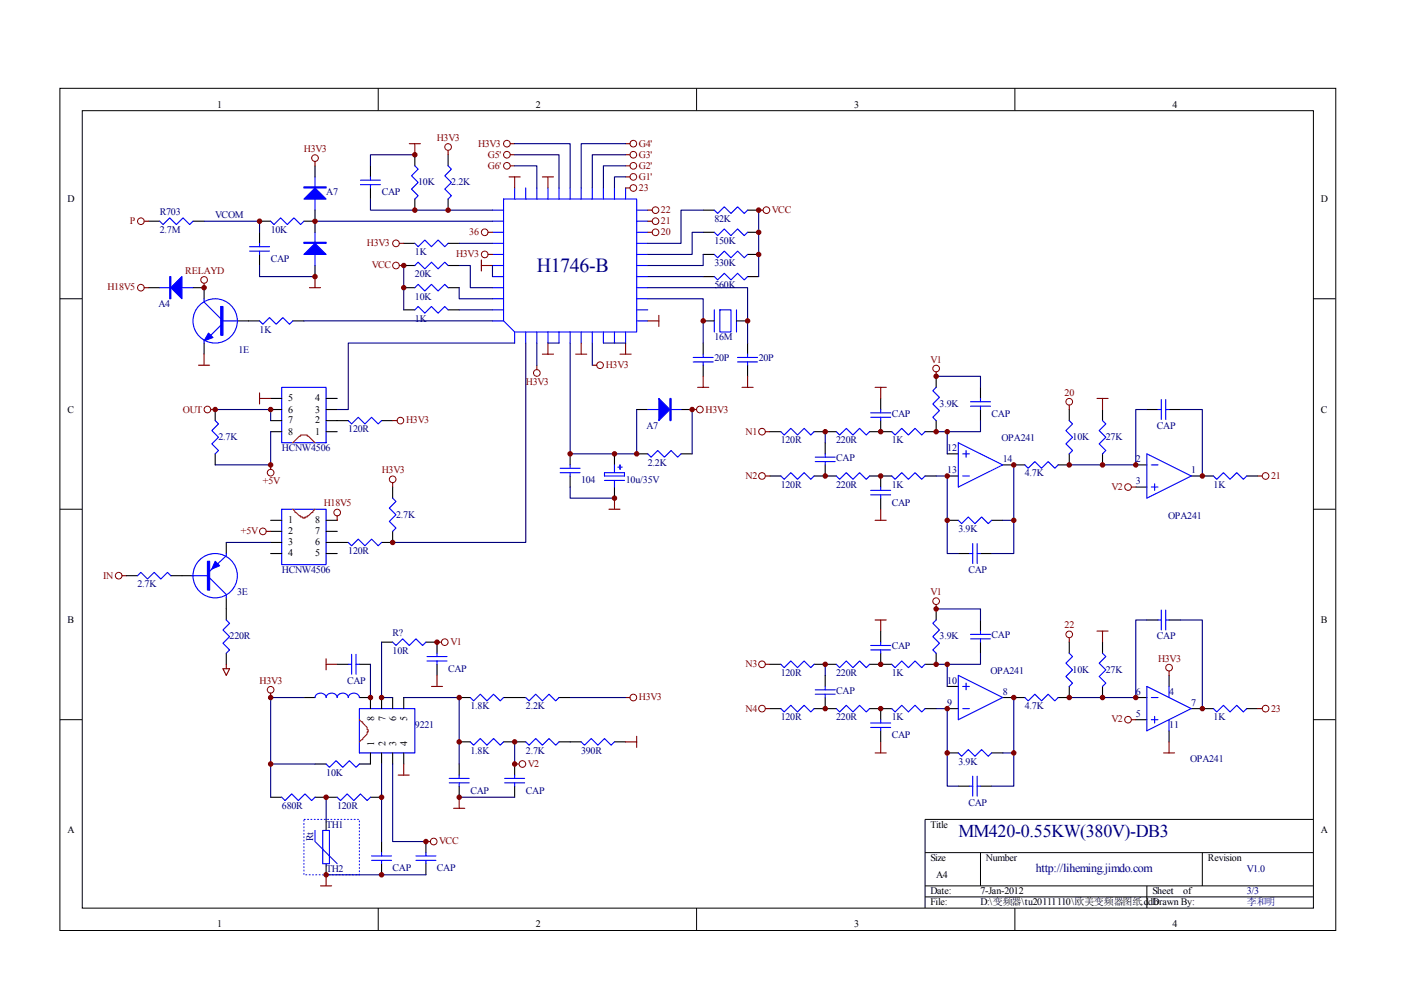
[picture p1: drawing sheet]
<svg xmlns="http://www.w3.org/2000/svg" width="297mm" height="210mm" viewBox="0 0 297 210" stroke-linecap="round" stroke-linejoin="round" font-family="sans-serif">
<g fill="none" stroke="#000" stroke-width=".21">
<path d="M12.7 18.7h270.5v178.6h-270.5zM80.2 18.7v4.7M147.7 18.7v4.7M215.2 18.7v4.7M17.4 23.5h261.1v169h-261.1zM12.7 63.3h4.7M278.4 63.3h4.7M12.7 108h4.7M278.4 108h4.7M12.7 152.6h4.7M278.4 152.6h4.7M278.4 173.7h-82.3v18.8"/>
<path d="M80.2 192.5v4.7M147.7 192.5v4.7M196.1 180.8h82.3M196.1 187.8h82.3M196.1 190.2h82.3M207.9 180.8v7M215.2 192.5v4.7M243.2 187.8v4.7M254.9 180.8v7"/>
</g>
<g fill="none" stroke="#00f" stroke-width=".23">
<path d="M66.8 37.5v7.1M76.4 38.2h4.3M76.4 39.2h4.3M78.5 37.5v.7M78.5 39.2v.7M88 35.2l.7 .7-1.5 1.4 1.5 1.4-1.5 1.4 1.5 1.4-.7 .7M95 35.2l.7 .7-1.4 1.4 1.4 1.4-1.4 1.4 1.4 1.4-.7 .7M109.1 39.9v2.3M111.5 39.9v2.3M113.8 39.9v2.3M116.2 39.9v2.3M118.5 39.9v2.3"/>
<path d="M120.9 39.9v2.3M123.2 39.9v2.3M125.6 39.9v2.3M127.9 39.9v2.3M130.3 39.9v2.3M132.6 39.9v2.3M33.9 46.9l.7 .7 1.4-1.4 1.4 1.4 1.4-1.4 1.4 1.4 .7-.7M52.9 52.3h4.2M52.9 53.2h4.2M55 51.6v.7M55 53.2v.7M57.4 46.9l.7 .7 1.4-1.4 1.4 1.4 1.4-1.4 1.4 1.4 .7-.7"/>
<path d="M66.8 49.3v7M88 56.3l.7-.7 1.4 1.4 1.4-1.4 1.4 1.4 1.4-1.4 .7 .7M88 51.6l.7 .7 1.4-1.4 1.4 1.4 1.4-1.4 1.4 1.4 .7-.7M104.4 44.6h2.4M104.4 46.9h2.4M104.4 49.3h2.4M104.4 51.6h2.4M104.4 53.9h2.4M104.4 56.3h2.4M104.4 58.6h2.4M106.8 42.2h28.2v28.2h-25.9l-2.3-2.4zM135 44.6h2.3"/>
<path d="M135 46.9h2.3M135 49.3h2.3M135 51.6h2.3M135 53.9h2.3M135 56.3h2.3M135 58.6h2.3M151.4 58.6l.8 .7 1.4-1.4 1.4 1.4 1.4-1.4 1.4 1.4 .7-.7M151.4 53.9l.8 .8 1.4-1.5 1.4 1.5 1.4-1.5 1.4 1.5 .7-.8M151.4 49.3l.8 .7 1.4-1.5 1.4 1.5 1.4-1.5 1.4 1.5 .7-.7M151.4 44.6l.8 .7 1.4-1.4 1.4 1.4 1.4-1.4 1.4 1.4 .7-.7M33.9 61h7M43.3 63.3v.7l3.5 3.6"/>
<path d="M43.3 72.3v.4M46.8 68h3.5M46.8 69l-2.1 2.1M55 68l.7 .7 1.4-1.4 1.5 1.4 1.4-1.4 1.4 1.4 .7-.7M88 61l.7-.7 1.4 1.4 1.4-1.4 1.4 1.4 1.4-1.4 .7 .7M88 65.7l.7-.7 1.4 1.4 1.4-1.4 1.4 1.4 1.4-1.4 .7 .7M104.4 61h2.4M104.4 63.3h2.4M104.4 65.7h2.4M104.4 68h2.4M109.1 70.4v2.3M111.5 70.4v2.3"/>
<path d="M113.8 70.4v2.3M116.2 70.4v2.3M118.5 70.4v2.3M120.9 70.4v2.3M123.2 70.4v2.3M125.6 70.4v2.3M127.9 70.4v2.3M130.3 70.4v2.3M132.6 70.4v2.3M135 61h2.3M135 63.3h2.3M135 65.7h2.3"/>
<path d="M135 68h2.3M147 76.7h4.2M147 75.8h4.2M149.1 75.1v.7M149.1 76.7v.7M151.4 65.7v4.7M152.6 65.7h2.4v4.7h-2.4zM156.2 65.7v4.7M156.4 76.7h4.2M156.4 75.8h4.2M158.5 75.1v.7M158.5 76.7v.7"/>
<path d="M45.6 89.2l.7 .7-1.4 1.4 1.4 1.4-1.4 1.4 1.4 1.4-.7 .7M59.7 82.1h9.4v11.8h-9.4zM73.8 89.2l.7 .7 1.5-1.4 1.4 1.4 1.4-1.4 1.4 1.4 .7-.7M118.8 99.3h4.2M120.9 98.6v.7M130.3 98.6v1.6M131 99h.9M131.5 98.6v.9M137.3 96.2l.7 .7 1.5-1.4 1.4 1.4 1.4-1.4 1.4 1.4 .7-.7M137.3 86.8h7.1M165.6 91.5l.7 .7 1.4-1.4 1.4 1.4 1.4-1.4 1.4 1.4 .7-.7M172.8 96.9h4.3"/>
<path d="M172.8 97.9h4.3M175 96.2v.7M175 97.9v.7M177.3 91.5l.7 .7 1.4-1.4 1.4 1.4 1.5-1.4 1.4 1.4 .7-.7M184.6 87.5h4.2M184.6 88.5h4.2M186.7 86.8v.7M186.7 88.5v.7M189.1 91.5l.7 .7 1.4-1.4 1.4 1.4 1.4-1.4 1.4 1.4 .7-.7M198.5 82.1l-.7 .7 1.4 1.4-1.4 1.5 1.4 1.4-1.4 1.4 .7 .7M203.2 93.9l9.4 4.7-9.4 4.7zM204.1 96.2h1.4"/>
<path d="M204.8 95.5v1.4M205.8 86.1h4.2M205.8 85.2h4.2M207.9 84.5v.7M207.9 86.1v.7M217.3 98.6l.7 .7 1.4-1.4 1.4 1.4 1.4-1.4 1.4 1.4 .7-.7M226.7 89.2l.7 .7-1.4 1.4 1.4 1.4-1.4 1.4 1.4 1.4-.7 .7M233.8 89.2l.7 .7-1.5 1.4 1.5 1.4-1.5 1.4 1.5 1.4-.7 .7M243.2 96.2l9.4 4.7-9.4 4.7zM244.1 98.6h1.4M245.5 86.8h.7M246.2 84.7v4.2"/>
<path d="M247.2 86.8h.7M247.2 84.7v4.2M48 117.4v.4l-3.6 3.3M59.7 108h9.4v11.7h-9.4zM73.8 115l.7 .7 1.5-1.4 1.4 1.4 1.4-1.4 1.4 1.4 .7-.7M83.2 105.6l.8 .7-1.5 1.4 1.5 1.4-1.5 1.5 1.5 1.4-.8 .7M118.8 100.2h4.2M120.9 100.2v.7M128.2 100.2h4.2v.7h-4.2zM128.2 101.9h4.2M130.3 101.9v1.4M165.6 100.9l.7 .7 1.4-1.4 1.4 1.4 1.4-1.4 1.4 1.4 .7-.7"/>
<path d="M177.3 100.9l.7 .7 1.4-1.4 1.4 1.4 1.5-1.4 1.4 1.4 .7-.7M184.6 104h4.2M184.6 104.9h4.2M186.7 103.3v.7M186.7 104.9v.7M189.1 100.9l.7 .7 1.4-1.4 1.4 1.4 1.4-1.4 1.4 1.4 .7-.7M203.2 110.3l.7 .7 1.4-1.4 1.4 1.4 1.4-1.4 1.4 1.4 .7-.7M204.1 100.9h1.4M205.5 117.4h.7M206.2 115.3v4.2M207.2 117.4h.7M207.2 115.3v4.2"/>
<path d="M244.1 103.3h1.4M244.8 102.6v1.4M257.3 100.9l.7 .7 1.4-1.4 1.4 1.4 1.4-1.4 1.4 1.4 .7-.7M29.2 122.1l.7-.7 1.4 1.4 1.4-1.4 1.4 1.4 1.4-1.4 .7 .7M40.7 122.1h3.3M44.4 122.5l3.6 3.6v.7M48 131.5l.7 .7-1.4 1.4 1.4 1.4-1.4 1.4 1.4 1.4-.7 .7M74.5 138.7v4.3M75.5 138.7v4.3M83.2 136.2l.8 .7 1.4-1.5 1.4 1.5 1.4-1.5 1.4 1.5 .7-.7M90.5 139.2h4.3M92.7 138.5v.7"/>
<path d="M184.6 136.9h4.2M184.6 137.8h4.2M186.7 136.2v.7M186.7 137.8v.7M198.5 131.5l-.7 .7 1.4 1.4-1.4 1.4 1.4 1.4-1.4 1.4 .7 .7M205.8 135.4h4.2M205.8 134.5h4.2M207.9 133.8v.7M207.9 135.4v.8M226.7 138.5l.7 .7-1.4 1.4 1.4 1.4-1.4 1.4 1.4 1.4-.7 .7M233.8 138.5l.7 .7-1.5 1.4 1.5 1.4-1.5 1.4 1.5 1.4-.7 .7M245.5 131.5h.7"/>
<path d="M246.2 129.3v4.3M247.2 129.3v4.3M247.2 131.5h.7M66.8 147.9a1.21 1.21 0 0 1 1.2-.9 1.21 1.21 0 0 1 1.1 .9M69.1 147.9a1.21 1.21 0 0 1 1.2-.9 1.21 1.21 0 0 1 1.2 .9 1.21 1.21 0 0 1 1.2-.9 1.21 1.21 0 0 1 1.1 .9 1.21 1.21 0 0 1 1.2-.9 1.21 1.21 0 0 1 1.2 .9M73.8 140.9h.7M75.5 140.9h.7M76.2 150.2h11.8v9.4h-11.8zM90.5 140.1h4.3M92.7 140.1v.8M99.7 157.3l.7 .7 1.4-1.4 1.4 1.4 1.4-1.4 1.5 1.4 .7-.7M99.7 147.9l.7 .7 1.4-1.4 1.4 1.4 1.4-1.4 1.5 1.4 .7-.7"/>
<path d="M111.5 147.9l.7 .7 1.4-1.4 1.4 1.4 1.4-1.4 1.4 1.4 .7-.7M111.5 157.3l.7 .7 1.4-1.4 1.4 1.4 1.4-1.4 1.4 1.4 .7-.7M123.2 157.3l.7 .7 1.4-1.4 1.5 1.4 1.4-1.4 1.4 1.4 .7-.7M165.6 140.9l.7 .7 1.4-1.5 1.4 1.5 1.4-1.5 1.4 1.5 .7-.7M165.6 150.2l.7 .7 1.4-1.4 1.4 1.4 1.4-1.4 1.4 1.4 .7-.7M172.8 146.3h4.3M172.8 147.2h4.3M175 145.5v.8M175 147.2v.7M177.3 140.9l.7 .7 1.4-1.5 1.4 1.5 1.5-1.5 1.4 1.5 .7-.7M177.3 150.2l.7 .7 1.4-1.4 1.4 1.4 1.5-1.4 1.4 1.4 .7-.7M184.6 153.3h4.2"/>
<path d="M184.6 154.2h4.2M186.7 152.6v.7M186.7 154.2v.7M189.1 140.9l.7 .7 1.4-1.5 1.4 1.5 1.4-1.5 1.4 1.5 .7-.7M189.1 150.2l.7 .7 1.4-1.4 1.4 1.4 1.4-1.4 1.4 1.4 .7-.7M203.2 159.6l.7 .7 1.4-1.4 1.4 1.4 1.4-1.4 1.4 1.4 .7-.7M203.2 143.2l9.4 4.7-9.4 4.7zM204.1 150.2h1.4M204.1 145.5h1.4M204.8 144.8v1.5M217.3 147.9l.7 .7 1.4-1.4 1.4 1.4 1.4-1.4 1.4 1.4 .7-.7M243.2 145.5l9.4 4.7-9.4 4.7z"/>
<path d="M244.1 147.9h1.4M244.1 152.6h1.4M244.8 151.9v1.4M247.9 145.5v2.4M247.9 152.6v2.3M257.3 150.2l.7 .7 1.4-1.4 1.4 1.4 1.4-1.4 1.4 1.4 .7-.7M59.7 169l.7 .7 1.4-1.4 1.5 1.4 1.4-1.4 1.4 1.4 .7-.7M66.8 176.1v2.3l4.7 4.7M68.4 176.1h1.4v7h-1.4zM69.1 162l.7 .7 1.5-1.4 1.4 1.4 1.4-1.4 1.4 1.4 .7-.7M71.5 169l.7 .7 1.4-1.4 1.4 1.4 1.4-1.4 1.4 1.4 .7-.7M95.2 166h4.3"/>
<path d="M95.2 165h4.3M97.4 164.3v.7M97.4 166v.7M107 166h4.2M107 165h4.2M109.1 164.3v.7M109.1 166v.7M205.5 166.7h.7M206.2 164.6v4.2M207.2 164.6v4.2M207.2 166.7h.7M78.8 182.4h4.2"/>
<path d="M78.8 181.5h4.2M80.9 180.8v.7M80.9 182.4v.7M88.2 182.4h4.2M88.2 181.5h4.2M90.3 180.8v.7M90.3 182.4v.7"/>
<circle cx="45.6" cy="68" r="4.7"/>
<circle cx="45.6" cy="122.1" r="4.7"/>
</g>
<g fill="none" stroke="#800000" stroke-width=".21">
<circle cx="66.8" cy="33.5" r=".71"/>
<circle cx="95" cy="31.2" r=".7"/>
<circle cx="107.5" cy="32.8" r=".71"/>
<circle cx="107.5" cy="35.2" r=".71"/>
<circle cx="107.5" cy="30.5" r=".71"/>
<circle cx="134.3" cy="32.8" r=".71"/>
<circle cx="134.3" cy="35.2" r=".71"/>
<circle cx="134.3" cy="39.9" r=".71"/>
<circle cx="134.3" cy="30.5" r=".71"/>
<circle cx="134.3" cy="37.5" r=".71"/>
<circle cx="29.9" cy="46.9" r=".7"/>
<circle cx="43.3" cy="59.3" r=".71"/>
<circle cx="84" cy="51.6" r=".71"/>
<circle cx="84" cy="56.3" r=".71"/>
<circle cx="102.8" cy="49.2" r=".71"/>
<circle cx="102.8" cy="53.9" r=".71"/>
<circle cx="139" cy="49.2" r=".71"/>
<circle cx="139" cy="44.6" r=".71"/>
<circle cx="139" cy="46.9" r=".71"/>
<circle cx="162.5" cy="44.6" r=".71"/>
<circle cx="29.9" cy="61" r=".7"/>
<circle cx="113.8" cy="79.1" r=".71"/>
<circle cx="127.2" cy="77.4" r=".71"/>
<circle cx="198.5" cy="78.1" r=".71"/>
<circle cx="44" cy="86.8" r=".71"/>
<circle cx="84.9" cy="89.2" r=".7"/>
<circle cx="148.4" cy="86.8" r=".7"/>
<circle cx="161.6" cy="91.5" r=".71"/>
<circle cx="226.7" cy="85.2" r=".71"/>
<circle cx="55.7" cy="112.7" r=".71"/>
<circle cx="57.4" cy="100.2" r=".71"/>
<circle cx="71.5" cy="108.7" r=".7"/>
<circle cx="83.2" cy="101.6" r=".71"/>
<circle cx="161.6" cy="100.9" r=".71"/>
<circle cx="239.2" cy="103.3" r=".7"/>
<circle cx="268.3" cy="100.9" r=".71"/>
<circle cx="25.2" cy="122.1" r=".71"/>
<circle cx="94.3" cy="136.2" r=".71"/>
<circle cx="198.5" cy="127.5" r=".71"/>
<circle cx="226.7" cy="134.5" r=".71"/>
<circle cx="57.4" cy="146.3" r=".71"/>
<circle cx="134.3" cy="147.9" r=".71"/>
<circle cx="161.6" cy="140.8" r=".71"/>
<circle cx="161.6" cy="150.2" r=".71"/>
<circle cx="239.2" cy="152.6" r=".7"/>
<circle cx="247.9" cy="141.6" r=".71"/>
<circle cx="268.3" cy="150.2" r=".71"/>
<circle cx="92" cy="178.4" r=".71"/>
<circle cx="110.8" cy="162" r=".71"/>
</g>
<g fill="none" stroke="#800000" stroke-width=".23">
<path d="M66.8 34.2v1M86.8 30.5h2.3M88 30.5v2.3M95 31.9v.9M107.9 37.5h2.4M108.2 35.2h.9M108.2 32.8h.9M108.2 30.5h.9M109.1 37.5v2.4M115 37.5h2.3M116.2 37.5v2.4M132.6 39.9h1"/>
<path d="M132.6 37.5h1M132.6 35.2h1M132.6 32.8h1M132.6 30.5h1M30.6 46.9h.9M66.8 58.6v2.4M84.7 56.3h.9M84.7 51.6h.9M102.1 55.1v2.4M102.1 56.3h2.3M103.5 49.3h.9M103.5 53.9h.9"/>
<path d="M137.3 44.6h1M137.3 46.9h1M137.3 49.3h1M160.9 44.6h.9M30.6 61h.9M42.1 77.4h2.3M43.3 60.1v.9M43.3 75.1v2.3M65.6 61h2.4M113.8 77.4v1M115 75.1h2.3M116.2 72.7v2.4"/>
<path d="M122.1 75.1h2.3M123.2 72.7v2.4M125.6 77.4h.9M131.5 75.1h2.3M132.6 72.7v2.4M137.3 68h2.4M139.7 66.9v2.3M149.1 79.8v2.3M158.5 79.8v2.3M198.5 78.8v1M44.7 86.8h.9M55 83.3v2.4"/>
<path d="M55 84.5h2.4M57.4 98.6v.9M83.2 89.2h1M146.7 86.8h1M147.9 82.1h2.4M157.3 82.1h2.4M162.3 91.5h.9M185.5 82.1h2.4M186.7 82.1v2.4M226.7 85.9v.9M232.6 84.5h2.3M233.8 84.5v2.3"/>
<path d="M56.4 112.7h1M71.5 109.4v.9M83.2 102.3v1M129.1 108h2.4M130.3 105.6v2.4M162.3 100.9h.9M185.5 110.3h2.4M186.7 108v2.3M239.9 103.3h.9M266.7 100.9h.9M25.9 122.1h.9M69.1 139.7v2.3"/>
<path d="M92.7 136.2h.9M185.5 131.5h2.4M186.7 131.5v2.3M198.5 128.2v.9M226.7 135.2v1M232.6 133.8h2.3M233.8 133.8v2.4M47.3 141.8h1.4l-.7 1.4zM48 140.9v.9M57.4 147v.9M69.1 140.9h2.4M91.5 145.5h2.3"/>
<path d="M92.7 143.2v2.3M132.6 147.9h1M132.6 157.3h2.4M135 156.1v2.4M162.3 140.9h.9M162.3 150.2h.9M185.5 159.6h2.4M186.7 157.3v2.3M239.9 152.6h.9M246.7 159.6h2.3M247.9 142.3v.9M247.9 157.3v2.3"/>
<path d="M266.7 150.2h.9M84.4 164.3h2.4M85.6 162v2.3M90.3 178.4h.9M96.2 171.4h2.3M97.4 169v2.4M109.1 162h1M68 187.8h2.3M69.1 185.5v2.3"/>
</g>
<g fill="none" stroke="#000080" stroke-width=".23">
<path d="M88 32.8h-9.5v2.4M109.1 35.2h4.7v4.7M109.1 32.8h9.4v7.1M109.1 30.5h11.8v9.4M132.6 30.5h-9.4v9.4M132.6 32.8h-7v7.1M132.6 35.2h-4.7v4.7M132.6 37.5h-2.3v2.4M43.3 46.9h11.7v2.4M55 56.3v2.3h11.8M66.8 46.9h37.6M78.5 42.2v2.4h25.9"/>
<path d="M85.6 56.3v9.4M97.4 56.3h2.3v4.7h4.7M97.4 51.6h7M104.4 56.3v2.3M137.3 58.6h11.8M149.1 53.9v2.4h-11.8M149.1 49.3h-2.4v4.6h-9.4M149.1 44.6h-4.7v7h-7.1M160.9 44.6v14M64.4 68h40M97.4 61v2.3h7M97.4 65.7h7"/>
<path d="M109.1 72.7h-35.3v14.1h-2.3M111.5 72.7v42.3h-28.3M113.8 72.7v4.7M116.2 72.7h2.3M120.9 72.7v23.5h14.1v-9.4M125.6 72.7v4.7M127.9 72.7h4.7M137.3 63.3h11.8v9.4M137.3 61h21.2v11.7M198.5 79.8h9.4v2.3M45.6 86.8h11.8v2.4M57.4 91.5v7.1h-11.8"/>
<path d="M146.7 86.8v9.4M175 91.5v2.4M198.5 91.5h2.3v4.7M207.9 89.2v2.3h-7.1M214.9 98.6v18.8h-4.7M243.2 86.8h-2.4v11.8h-14.1M250.2 86.8h4.7v14.1M48 115h9.4M120.9 103.3v2.3h9.4M198.5 100.9h2.3v16.5h2.4M212.6 110.3h2.3M80.9 136.2v11.7h2.3"/>
<path d="M198.5 129.1h9.4v2.4M207.9 138.5v2.4h-7.1M243.2 131.5h-2.4v16.4h-14.1M250.2 131.5h4.7v18.7M64.4 147.9h-7v21.1M78.5 140.9v7M85.6 147.9h11.8v14.1M109.1 157.3v4.7M120.9 147.9h11.7M175 140.9v2.3M198.5 140.9h2.3v4.6M198.5 150.2h2.3v16.5h2.4"/>
<path d="M212.6 159.6h2.3M214.9 147.9v18.8h-4.7M57.4 162h9.4M69.1 169v4.7M80.9 162v16.4M83.2 162v16.4h7.1M97.4 169h11.7M69.1 185.5h21.2"/>
</g>
<g fill="none" stroke="#000" stroke-width=".23">
<path d="M66.8 35.2v2.3M78.5 35.2v2.3M78.5 39.9v2.3M88 32.8v2.4M95 32.8v2.4M31.5 46.9h2.4M40.9 46.9h2.4M55 49.3v2.3M55 53.9v2.4M55 46.9h2.4M64.4 46.9h2.4M66.8 44.6v4.7"/>
<path d="M66.8 56.3v2.3M85.6 56.3h2.4M85.6 51.6h2.4M88 42.2v2.4M95 56.3h2.4M95 51.6h2.4M95 42.2v2.4M149.1 58.6h2.3M149.1 53.9h2.3M149.1 49.3h2.3M149.1 44.6h2.3M158.5 58.6h2.4"/>
<path d="M158.5 53.9h2.4M158.5 49.3h2.4M158.5 44.6h2.4M31.5 61h2.4M40.9 61h2.4v2.3M43.3 72.7v2.4M50.3 68h4.7M62.1 68h2.3M85.6 61h2.4M85.6 65.7h2.4M95 61h2.4M95 65.7h2.4"/>
<path d="M149.1 68h2.3M149.1 72.7v2.4M149.1 77.4v2.4M156.2 68h2.3M158.5 72.7v2.4M158.5 77.4v2.4M198.5 79.8v2.3M45.6 86.8v2.4M45.6 96.2v2.4M57.4 91.5h2.3M57.4 89.2h2.3M57.4 86.8h2.3"/>
<path d="M57.4 84.5h2.3M69.1 91.5h2.4M69.1 89.2h4.7M69.1 86.8h2.4M69.1 84.5h2.4M80.9 89.2h2.3M120.9 96.2v2.4M130.3 96.2v2.4M135 86.8h2.3M135 96.2h2.3M144.4 86.8h2.3M144.4 96.2h2.3"/>
<path d="M163.2 91.5h2.4M172.6 91.5h4.7M175 93.9v2.3M175 98.6v2.3M184.4 91.5h4.7M186.7 84.5v2.3M186.7 89.2v2.3M198.5 89.2v2.3h-2.4M200.8 96.2h2.4M207.9 82.1v2.4M207.9 86.8v2.4M212.6 98.6h4.7"/>
<path d="M226.7 96.2v2.4h-2.4M226.7 86.8v2.4M233.8 86.8v2.4M233.8 96.2v2.4M240.8 98.6h2.4M243.2 86.8h2.3M247.9 86.8h2.3M48 115v2.4M57.4 110.3h2.3M57.4 112.7h2.3M57.4 115h2.3M57.4 117.4h2.3"/>
<path d="M69.1 110.3h2.4M69.1 112.7h2.4M69.1 115h4.7M69.1 117.4h2.4M83.2 112.7v2.3h-2.3M83.2 103.3v2.3M120.9 100.9v2.4M130.3 103.3v2.3M163.2 100.9h2.4M172.6 100.9h4.7M184.4 100.9h4.7M186.7 100.9v2.4"/>
<path d="M186.7 105.6v2.4M196.1 100.9h2.4M200.8 110.3h2.4M200.8 100.9h2.4M203.2 117.4h2.3M207.9 117.4h2.3M210.2 110.3h2.4M240.8 103.3h2.4M252.6 100.9h4.7M264.3 100.9h2.4M26.8 122.1h2.4M36.2 122.1h4.7"/>
<path d="M48 126.8v4.7M48 138.5v2.4M80.9 136.2h2.3M90.3 136.2h2.4v2.3M186.7 133.8v2.4M186.7 138.5v2.4M198.5 138.5v2.4h-2.4M198.5 129.1v2.4M207.9 131.5v2.3M207.9 136.2v2.3M226.7 136.2v2.3M233.8 136.2v2.3"/>
<path d="M243.2 131.5h2.3M247.9 131.5h2.3M64.4 147.9h2.4M71.5 140.9h2.3M76.2 147.9h2.3v2.3M76.2 140.9h2.3M78.5 159.6v2.4h-2.3M80.9 147.9v2.3M80.9 159.6v2.4M83.2 147.9v2.3M83.2 159.6v2.4M85.6 147.9v2.3"/>
<path d="M85.6 159.6v2.4M92.7 140.9v2.3M97.4 147.9h2.3M97.4 157.3h2.3M106.8 147.9h4.7M106.8 157.3h4.7M118.5 147.9h2.4M118.5 157.3h4.7M130.3 157.3h2.3M163.2 140.9h2.4M163.2 150.2h2.4M172.6 140.9h4.7"/>
<path d="M172.6 150.2h4.7M175 143.2v2.3M175 147.9v2.3M184.4 140.9h4.7M184.4 150.2h4.7M186.7 150.2v2.4M186.7 154.9v2.4M196.1 150.2h2.4M200.8 150.2h2.4M200.8 145.5h2.4M200.8 159.6h2.4M210.2 159.6h2.4"/>
<path d="M212.6 147.9h4.7M226.7 145.5v2.4h-2.4M233.8 145.5v2.4M240.8 147.9h2.4M240.8 152.6h2.4M247.9 143.2v2.3M247.9 154.9v2.4M252.6 150.2h4.7M264.3 150.2h2.4M57.4 169h2.3M66.8 162h2.3M66.8 169h4.7"/>
<path d="M69.1 173.7v2.4M78.5 169h2.4M80.9 178.4v2.4M90.3 178.4v2.4M97.4 162v2.3M97.4 166.7v2.3M109.1 162v2.3M109.1 166.7v2.3M203.2 166.7h2.3M207.9 166.7h2.3M69.1 183.1v2.4M80.9 183.1v2.4"/>
<path d="M90.3 183.1v2.4"/>
</g>
<path d="M62.1 93.9l1.4-1.4h.2v-.3h1.4v.3h.3l1.4 1.4M62.1 108l.5 .4v.3h.2l.7 .7h.2v.2h.5v.2h.5v-.2h.4v-.2h.3l.7-.7h.2v-.3l.5-.4M76.2 152.6l.5 .5h.2v.2l.5 .5a.74 .74 0 0 1 .4 .9h.3v.5h-.3a.74 .74 0 0 1-.4 .9l-.5 .5v.2h-.2l-.5 .5" fill="none" stroke="#f00" stroke-width=".23"/>
<g fill="#00f" stroke="#00f" stroke-width=".23">
<path d="M45.6 119l1 .9-1.7 .8z"/>
<path d="M139.7 84.5l2.3 2.3-2.3 2.4z"/>
<path d="M44.2 70.6l1 1-1.9 .7z"/>
<path d="M38.6 58.6v4.7l-2.4-2.3z"/>
<path d="M64.4 53.9l2.4-2.3 2.3 2.3z"/>
<path d="M66.8 39.9l2.3 2.3h-4.7z"/>
<path d="M44 119h.4v6.1h-.4z" fill-rule="evenodd"/>
<path d="M142 84.5h.3v4.7h-.3z" fill-rule="evenodd"/>
<path d="M46.8 65h.5v6.1h-.5z" fill-rule="evenodd"/>
<path d="M36 58.6h.2v4.7h-.2z" fill-rule="evenodd"/>
<path d="M64.4 51.4h4.7v.2h-4.7z" fill-rule="evenodd"/>
<path d="M64.4 39.6h4.7v.3h-4.7z" fill-rule="evenodd"/>
</g>
<g fill="#800000" stroke="#800000" stroke-width=".21">
<circle cx="85.6" cy="56.3" r=".47"/>
<circle cx="85.6" cy="61" r=".47"/>
<circle cx="160.9" cy="53.9" r=".47"/>
<circle cx="160.9" cy="49.3" r=".47"/>
<circle cx="160.9" cy="44.6" r=".47"/>
<circle cx="158.5" cy="68" r=".47"/>
<circle cx="149.1" cy="68" r=".47"/>
<circle cx="57.4" cy="86.8" r=".47"/>
<circle cx="83.2" cy="115" r=".47"/>
<circle cx="45.6" cy="86.8" r=".47"/>
<circle cx="57.4" cy="98.6" r=".47"/>
<circle cx="146.7" cy="86.8" r=".47"/>
<circle cx="135" cy="96.2" r=".47"/>
<circle cx="130.3" cy="96.2" r=".47"/>
<circle cx="130.3" cy="105.6" r=".47"/>
<circle cx="120.9" cy="96.2" r=".47"/>
<circle cx="95" cy="44.6" r=".47"/>
<circle cx="88" cy="44.6" r=".47"/>
<circle cx="88" cy="32.8" r=".47"/>
<circle cx="43.3" cy="61" r=".47"/>
<circle cx="66.8" cy="46.9" r=".47"/>
<circle cx="55" cy="46.9" r=".47"/>
<circle cx="66.8" cy="58.6" r=".47"/>
<circle cx="186.7" cy="91.5" r=".47"/>
<circle cx="175" cy="100.9" r=".47"/>
<circle cx="186.7" cy="100.9" r=".47"/>
<circle cx="97.4" cy="147.9" r=".47"/>
<circle cx="80.9" cy="147.9" r=".47"/>
<circle cx="78.5" cy="147.9" r=".47"/>
<circle cx="80.9" cy="169" r=".47"/>
<circle cx="69.1" cy="169" r=".47"/>
<circle cx="69.1" cy="185.5" r=".47"/>
<circle cx="57.4" cy="147.9" r=".47"/>
<circle cx="57.4" cy="162" r=".47"/>
<circle cx="109.1" cy="157.3" r=".47"/>
<circle cx="97.4" cy="157.3" r=".47"/>
<circle cx="92.7" cy="136.2" r=".47"/>
<circle cx="90.3" cy="178.4" r=".47"/>
<circle cx="80.9" cy="185.5" r=".47"/>
<circle cx="97.4" cy="169" r=".47"/>
<circle cx="109.1" cy="162" r=".47"/>
<circle cx="200.8" cy="100.9" r=".47"/>
<circle cx="200.8" cy="110.3" r=".47"/>
<circle cx="214.9" cy="98.6" r=".47"/>
<circle cx="214.9" cy="110.3" r=".47"/>
<circle cx="175" cy="91.5" r=".47"/>
<circle cx="226.7" cy="98.6" r=".47"/>
<circle cx="233.8" cy="98.6" r=".47"/>
<circle cx="240.8" cy="98.6" r=".47"/>
<circle cx="254.9" cy="100.9" r=".47"/>
<circle cx="200.8" cy="150.2" r=".47"/>
<circle cx="214.9" cy="147.9" r=".47"/>
<circle cx="175" cy="140.8" r=".47"/>
<circle cx="186.7" cy="140.8" r=".47"/>
<circle cx="175" cy="150.2" r=".47"/>
<circle cx="186.7" cy="150.2" r=".47"/>
<circle cx="200.8" cy="159.6" r=".47"/>
<circle cx="226.7" cy="147.9" r=".47"/>
<circle cx="233.8" cy="147.9" r=".47"/>
<circle cx="214.9" cy="159.6" r=".47"/>
<circle cx="198.5" cy="91.5" r=".47"/>
<circle cx="200.8" cy="91.5" r=".47"/>
<circle cx="198.5" cy="79.8" r=".47"/>
<circle cx="198.5" cy="140.8" r=".47"/>
<circle cx="198.5" cy="129.1" r=".47"/>
<circle cx="200.8" cy="140.8" r=".47"/>
<circle cx="254.9" cy="150.2" r=".47"/>
<circle cx="240.8" cy="147.9" r=".47"/>
</g>
<path d="M64.4 173.7h11.8v11.8h-11.8v-11.8" fill="none" stroke="#00f" stroke-width=".21" stroke-dasharray=".4 .4 .4 .4 .4 .4 .4 .4" stroke-linecap="butt"/>
<text font-size="4.2" fill="#000080" x="113.8" y="57.6">H1746-B</text>
<text font-size="3.8" fill="#000080" x="203.2" y="177.5">MM420-0.55KW(380V)-DB3</text>
<text font-size="2.5" fill="#000080" x="219.6" y="184.8">http://liheming.jimdo.com</text>
<g font-size="2.1">
<text x="46.1" y="22.9">1</text>
<text x="113.6" y="22.9">2</text>
<text x="181.1" y="22.9">3</text>
<text x="248.6" y="22.9">4</text>
<text x="14.3" y="42.8">D</text>
<text x="280.1" y="42.8">D</text>
<text x="14.3" y="87.5">C</text>
<text x="61.1" y="85.1">5</text>
<text x="61.1" y="87.5">6</text>
<text x="61.1" y="89.8">7</text>
<text x="66.8" y="89.8">2</text>
<text x="66.8" y="87.5">3</text>
<text x="66.8" y="85.1">4</text>
<text x="280.1" y="87.5">C</text>
<text x="61.1" y="92.1">8</text>
<text x="66.8" y="92.1">1</text>
<text x="61.1" y="110.9">1</text>
<text x="61.1" y="113.3">2</text>
<text x="66.8" y="113.3">7</text>
<text x="66.8" y="110.9">8</text>
<text x="61.1" y="115.6">3</text>
<text x="61.1" y="118">4</text>
<text x="66.8" y="118">5</text>
<text x="66.8" y="115.6">6</text>
<text x="14.3" y="132.1">B</text>
<text x="280.1" y="132.1">B</text>
<text x="79.3" y="152.8" transform="rotate(-90 79.3 152.8)">8</text>
<text x="81.7" y="152.8" transform="rotate(-90 81.7 152.8)">7</text>
<text x="84" y="152.8" transform="rotate(-90 84 152.8)">6</text>
<text x="86.4" y="152.8" transform="rotate(-90 86.4 152.8)">5</text>
<text x="79.3" y="158.3" transform="rotate(-90 79.3 158.3)">1</text>
<text x="81.7" y="158.3" transform="rotate(-90 81.7 158.3)">2</text>
<text x="84" y="158.3" transform="rotate(-90 84 158.3)">3</text>
<text x="86.4" y="158.3" transform="rotate(-90 86.4 158.3)">4</text>
<text x="14.3" y="176.7">A</text>
<text x="197.3" y="175.5">Title</text>
<text x="280.1" y="176.7">A</text>
<text x="197.3" y="182.6">Size</text>
<text x="209" y="182.6">Number</text>
<text x="256.1" y="182.6">Revision</text>
<text x="197.3" y="189.6">Date:</text>
<text x="197.3" y="192">File:</text>
<text x="198.5" y="186.1">A4</text>
<text x="207.9" y="189.6">7-Jan-2012</text>
<text x="207.9" y="192">D:\变频器\tu20111110\欧美变频器图纸.ddb</text>
<text x="244.3" y="189.6">Sheet</text>
<text x="244.3" y="192">Drawn By:</text>
<text x="250.9" y="189.6">of</text>
<text x="46.1" y="196.6">1</text>
<text x="113.6" y="196.6">2</text>
<text x="181.1" y="196.6">3</text>
<text x="248.6" y="196.6">4</text>
</g>
<g font-size="2.1" fill="#800000">
<text x="92.6" y="29.9">H3V3</text>
<text x="64.4" y="32.3">H3V3</text>
<text x="101.3" y="31.1">H3V3</text>
<text x="103.5" y="33.5">G5'</text>
<text x="103.5" y="35.7">G6'</text>
<text x="135.5" y="35.7">G2'</text>
<text x="135.5" y="33.5">G3'</text>
<text x="135.5" y="31.1">G4'</text>
<text x="135.5" y="40.5">23</text>
<text x="135.5" y="38.1">G1'</text>
<text x="27.5" y="47.5">P</text>
<text x="140.1" y="45.1">22</text>
<text x="140.1" y="47.5">21</text>
<text x="163.7" y="45.1">VCC</text>
<text x="77.8" y="52.2">H3V3</text>
<text x="99.5" y="49.9">36</text>
<text x="140.1" y="49.9">20</text>
<text x="39.3" y="58.1">RELAYD</text>
<text x="78.8" y="56.9">VCC</text>
<text x="96.7" y="54.5">H3V3</text>
<text x="22.8" y="61.6">H18V5</text>
<text x="197.3" y="76.9">V1</text>
<text x="111.5" y="81.5">H3V3</text>
<text x="128.4" y="78.1">H3V3</text>
<text x="225.7" y="83.9">20</text>
<text x="38.8" y="87.5">OUT</text>
<text x="86.1" y="89.8">H3V3</text>
<text x="149.6" y="87.5">H3V3</text>
<text x="158.1" y="92.1">N1</text>
<text x="80.9" y="100.3">H3V3</text>
<text x="158.1" y="101.5">N2</text>
<text x="269.5" y="101.5">21</text>
<text x="55.7" y="102.7">+5V</text>
<text x="68.7" y="107.4">H18V5</text>
<text x="235.6" y="103.9">V2</text>
<text x="51.1" y="113.3">+5V</text>
<text x="21.8" y="122.7">IN</text>
<text x="197.3" y="126.2">V1</text>
<text x="95.5" y="136.8">V1</text>
<text x="225.7" y="133.2">22</text>
<text x="158.1" y="141.5">N3</text>
<text x="245.5" y="140.3">H3V3</text>
<text x="55" y="145">H3V3</text>
<text x="135.5" y="148.5">H3V3</text>
<text x="158.1" y="150.9">N4</text>
<text x="235.6" y="153.2">V2</text>
<text x="269.5" y="150.9">23</text>
<text x="111.9" y="162.6">V2</text>
<text x="93.1" y="179">VCC</text>
</g>
<g font-size="2.1" fill="#000080">
<text x="69.2" y="41.4">A7</text>
<text x="80.9" y="41.4">CAP</text>
<text x="88.6" y="39.3">10K</text>
<text x="95.7" y="39.3">2.2K</text>
<text x="33.9" y="45.6">R703</text>
<text x="45.6" y="46.3">VCOM</text>
<text x="151.5" y="47">82K</text>
<text x="33.9" y="49.4">2.7M</text>
<text x="57.4" y="49.4">10K</text>
<text x="151.5" y="51.7">150K</text>
<text x="57.4" y="55.5">CAP</text>
<text x="88" y="58.8">20K</text>
<text x="88" y="54.1">1K</text>
<text x="151.5" y="56.4">330K</text>
<text x="33.6" y="65.1">A4</text>
<text x="88" y="63.5">10K</text>
<text x="151.5" y="61.1">560K</text>
<text x="55" y="70.5">1K</text>
<text x="88" y="68.2">1K</text>
<text x="50.5" y="74.8">1E</text>
<text x="151.5" y="72.2">16M</text>
<text x="151.5" y="76.6">20P</text>
<text x="160.9" y="76.6">20P</text>
<text x="189.1" y="88.4">CAP</text>
<text x="199.2" y="86.3">3.9K</text>
<text x="210.2" y="88.4">CAP</text>
<text x="46.3" y="93.3">2.7K</text>
<text x="59.8" y="95.7">HCNW4506</text>
<text x="73.8" y="91.6">120R</text>
<text x="137.1" y="90.9">A7</text>
<text x="165.5" y="94">120R</text>
<text x="177.3" y="94">220R</text>
<text x="189.1" y="94">1K</text>
<text x="200.8" y="95.7">12</text>
<text x="212.3" y="93.6">OPA241</text>
<text x="227.4" y="93.3">10K</text>
<text x="234.4" y="93.3">27K</text>
<text x="245.3" y="90.9">CAP</text>
<text x="137.3" y="98.7">2.2K</text>
<text x="177.3" y="97.8">CAP</text>
<text x="200.8" y="100.3">13</text>
<text x="212.6" y="98">14</text>
<text x="217.3" y="101">4.7K</text>
<text x="240.8" y="98">2</text>
<text x="252.6" y="100.3">1</text>
<text x="123.2" y="102.5">104</text>
<text x="132.7" y="102.5">10u/35V</text>
<text x="165.5" y="103.4">120R</text>
<text x="177.3" y="103.4">220R</text>
<text x="189.1" y="103.4">1K</text>
<text x="189.1" y="107.2">CAP</text>
<text x="240.8" y="102.7">3</text>
<text x="257.3" y="103.4">1K</text>
<text x="84" y="109.7">2.7K</text>
<text x="203.2" y="112.8">3.9K</text>
<text x="247.6" y="110">OPA241</text>
<text x="73.8" y="117.5">120R</text>
<text x="29.1" y="124.6">2.7K</text>
<text x="59.8" y="121.5">HCNW4506</text>
<text x="205.3" y="121.5">CAP</text>
<text x="50.3" y="126.2">3E</text>
<text x="48.7" y="135.6">220R</text>
<text x="83.2" y="134.9">R?</text>
<text x="189.1" y="137.7">CAP</text>
<text x="199.2" y="135.6">3.9K</text>
<text x="210.2" y="135.3">CAP</text>
<text x="245.3" y="135.6">CAP</text>
<text x="83.2" y="138.6">10R</text>
<text x="95" y="142.4">CAP</text>
<text x="165.5" y="143.4">120R</text>
<text x="177.3" y="143.4">220R</text>
<text x="189.1" y="143.4">1K</text>
<text x="210" y="142.8">OPA241</text>
<text x="227.4" y="142.6">10K</text>
<text x="234.4" y="142.6">27K</text>
<text x="73.6" y="145">CAP</text>
<text x="177.3" y="147.1">CAP</text>
<text x="200.8" y="149.7">9</text>
<text x="200.8" y="145">10</text>
<text x="212.6" y="147.3">8</text>
<text x="240.8" y="147.3">6</text>
<text x="247.9" y="147.3">4</text>
<text x="252.6" y="149.7">7</text>
<text x="88" y="154.4">9221</text>
<text x="99.7" y="150.4">1.8K</text>
<text x="111.5" y="150.4">2.2K</text>
<text x="165.5" y="152.8">120R</text>
<text x="177.3" y="152.8">220R</text>
<text x="189.1" y="152.8">1K</text>
<text x="217.3" y="150.4">4.7K</text>
<text x="240.8" y="152">5</text>
<text x="247.9" y="154.4">11</text>
<text x="257.3" y="152.8">1K</text>
<text x="99.7" y="159.8">1.8K</text>
<text x="111.5" y="159.8">2.7K</text>
<text x="123.2" y="159.8">390R</text>
<text x="189.1" y="156.5">CAP</text>
<text x="252.3" y="161.6">OPA241</text>
<text x="69.2" y="164.4">10K</text>
<text x="203.2" y="162.2">3.9K</text>
<text x="59.8" y="171.5">680R</text>
<text x="71.5" y="171.5">120R</text>
<text x="99.7" y="168.2">CAP</text>
<text x="111.5" y="168.2">CAP</text>
<text x="205.3" y="170.8">CAP</text>
<text x="66.4" y="178.4" transform="rotate(-90 66.4 178.4)">Rt</text>
<text x="69.2" y="175.5">TH1</text>
<text x="69.2" y="184.9">TH2</text>
<text x="83.2" y="184.7">CAP</text>
<text x="92.6" y="184.7">CAP</text>
<text x="264.3" y="184.9">V1.0</text>
<text x="264.3" y="189.6">3/3</text>
<text x="264.3" y="192">李和明</text>
</g>
</svg>
